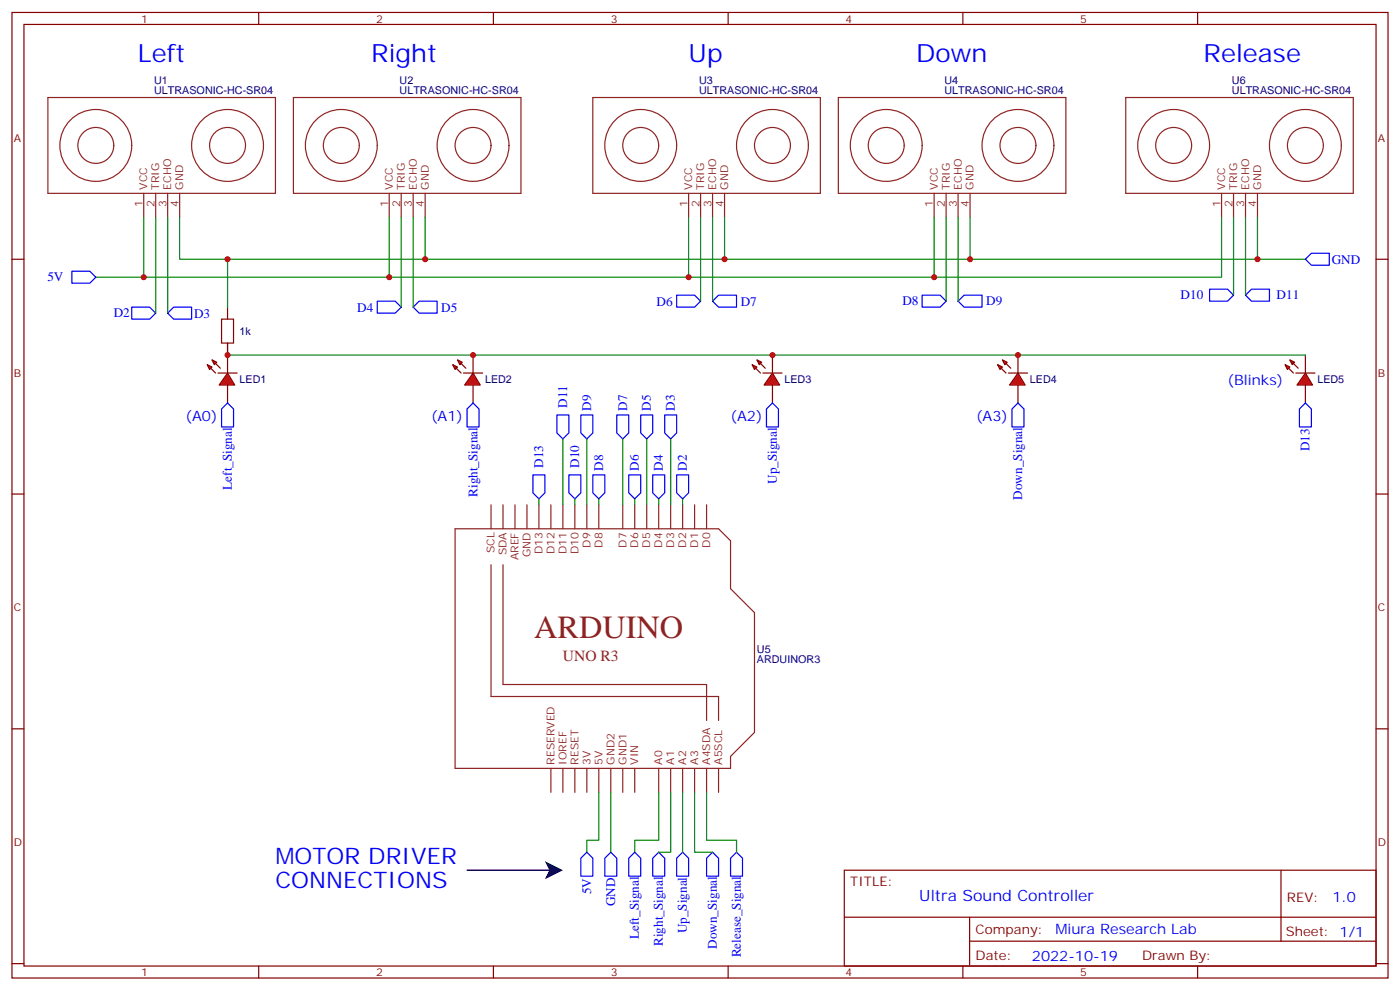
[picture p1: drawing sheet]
<svg xmlns="http://www.w3.org/2000/svg" width="412mm" height="292mm" viewBox="0 0 412 292" stroke-linecap="round" stroke-linejoin="round" font-family="sans-serif">
<g fill="none" stroke="#870000" stroke-width=".35">
<path d="M3.5 3.7h405.4v284.3h-405.4zM7.1 7.2h398.2v277.3h-398.2zM76.2 3.7v3.5M145.3 3.7v3.5M214.5 3.7v3.5M283.6 3.7v3.5M352.8 3.7v3.5M3.5 76.3h3.6M405.3 76.3h3.6M67 90.5v3.5M67 101v3.6M3.5 145.5h3.6"/>
<path d="M405.3 145.5h3.6M3.5 214.6h3.6M405.3 214.6h3.6M248.7 256.3h156.6v28.2h-156.6zM377.3 256.3v20.9M248.7 270.1h156.5M285.6 277.2h119.6M285.6 270.1v14.1M3.5 283.8h3.6M76.2 284.5v3.5M145.3 284.5v3.5M214.5 284.5v3.5"/>
<path d="M283.6 284.5v3.5M352.8 284.5v3.5M405.3 283.8h3.6"/>
</g>
<g fill="none" stroke="#8c2424" stroke-width=".35">
<path d="M14.1 28.7h67v28.2h-67zM86.4 28.7h67.1v28.2h-67.1zM174.6 28.7h67.1v28.2h-67.1zM246.9 28.7h67.1v28.2h-67.1zM331.6 28.7h67v28.2h-67zM42.3 56.9v7.1M45.9 56.9v7.1M49.4 56.9v7.1M52.9 56.9v7.1M114.7 56.9v7.1M118.2 56.9v7.1M121.7 56.9v7.1"/>
<path d="M125.2 56.9v7.1M202.8 56.9v7.1M206.4 56.9v7.1M209.9 56.9v7.1M213.4 56.9v7.1M275.2 56.9v7.1M278.7 56.9v7.1M282.2 56.9v7.1M285.8 56.9v7.1M359.8 56.9v7.1M363.4 56.9v7.1M366.9 56.9v7.1"/>
<path d="M370.4 56.9v7.1M134.1 155.7h77.6l3.5 3.5v14.2l7 7v35.3l-7 7v3.6h-81.1zM144.6 148.7v7M148.2 148.7v7M151.7 148.7v7M155.2 148.7v7M158.7 148.7v7M162.3 148.7v7M165.8 148.7v7M169.3 148.7v7M172.9 148.7v7M176.4 148.7v7"/>
<path d="M183.4 148.7v7M187 148.7v7M190.5 148.7v7M194 148.7v7M197.6 148.7v7M201.1 148.7v7M204.6 148.7v7M208.1 148.7v7M144.6 166.3v38.8h67.1v7.1M148.2 166.3v35.3h59.9v10.6M162.3 226.3v7M165.8 226.3v7"/>
<path d="M169.3 226.3v7M172.9 226.3v7M176.4 226.3v7M179.9 226.3v7M183.4 226.3v7M187 226.3v7M194 226.3v7M197.6 226.3v7M201.1 226.3v7M204.6 226.3v7M208.1 226.3v7M211.7 226.3v7"/>
<circle cx="28.2" cy="42.8" r="10.6"/>
<circle cx="28.2" cy="42.8" r="5.3"/>
<circle cx="67" cy="42.8" r="10.6"/>
<circle cx="67" cy="42.8" r="5.3"/>
<circle cx="100.5" cy="42.8" r="10.6"/>
<circle cx="100.5" cy="42.8" r="5.3"/>
<circle cx="139.3" cy="42.8" r="10.6"/>
<circle cx="139.3" cy="42.8" r="5.3"/>
<circle cx="188.7" cy="42.8" r="10.6"/>
<circle cx="188.7" cy="42.8" r="5.3"/>
<circle cx="227.5" cy="42.8" r="10.6"/>
<circle cx="227.5" cy="42.8" r="5.3"/>
<circle cx="261.1" cy="42.8" r="10.6"/>
<circle cx="261.1" cy="42.8" r="5.3"/>
<circle cx="299.9" cy="42.8" r="10.6"/>
<circle cx="299.9" cy="42.8" r="5.3"/>
<circle cx="345.7" cy="42.8" r="10.6"/>
<circle cx="345.7" cy="42.8" r="5.3"/>
<circle cx="384.5" cy="42.8" r="10.6"/>
<circle cx="384.5" cy="42.8" r="5.3"/>
</g>
<path d="M67 101v3.6" fill="none" stroke="#f00" stroke-width=".35"/>
<path d="M65.3 94h3.5v7h-3.5z" fill="none" stroke="#a10000" stroke-width=".35"/>
<path d="M42.3 64v17.6h72.4v-17.6M52.9 64v12.3h72.3v-12.3M202.8 64v17.6h-88.1M213.4 64v12.3h-88.2M275.2 64v17.6h-72.4M285.8 64v12.3h-72.4M359.8 64v17.6h-84.6M370.4 64v12.3h-84.6" fill="none" stroke="#008700" stroke-width=".35"/>
<g fill="#f00" stroke="#870000" stroke-width=".35">
<path d="M67 109.9l2.1 3.5h-4.5z"/>
<path d="M64.2 109.9h5.6z"/>
</g>
<g fill="#870000" stroke="#870000" stroke-width=".35">
<path d="M62.1 108.4l1.4 1.5z"/>
<path d="M63.5 107l1.4 1.4z"/>
</g>
<g fill="#f00" stroke="#870000" stroke-width=".35">
<path d="M61 107.4l1.4 .7-.7 .7z"/>
<path d="M62.4 106l1.5 .7-.8 .7z"/>
</g>
<path d="M67 104.6v5.3M67 113.4v5.3" fill="none" stroke="#870000" stroke-width=".35"/>
<g fill="#f00" stroke="#870000" stroke-width=".35">
<path d="M139.3 109.9l2.2 3.5h-4.6z"/>
<path d="M136.5 109.9h5.7z"/>
</g>
<g fill="#870000" stroke="#870000" stroke-width=".35">
<path d="M134.4 108.4l1.4 1.5z"/>
<path d="M135.8 107l1.4 1.4z"/>
</g>
<g fill="#f00" stroke="#870000" stroke-width=".35">
<path d="M133.3 107.4l1.5 .7-.7 .7z"/>
<path d="M134.8 106l1.4 .7-.7 .7z"/>
</g>
<path d="M139.3 104.6v5.3M139.3 113.4v5.3" fill="none" stroke="#870000" stroke-width=".35"/>
<g fill="#f00" stroke="#870000" stroke-width=".35">
<path d="M227.5 109.9l2.2 3.5h-4.6z"/>
<path d="M224.7 109.9h5.7z"/>
</g>
<g fill="#870000" stroke="#870000" stroke-width=".35">
<path d="M222.6 108.4l1.4 1.5z"/>
<path d="M224 107l1.4 1.4z"/>
</g>
<g fill="#f00" stroke="#870000" stroke-width=".35">
<path d="M221.5 107.4l1.5 .7-.8 .7z"/>
<path d="M223 106l1.4 .7-.7 .7z"/>
</g>
<path d="M227.5 104.6v5.3M227.5 113.4v5.3" fill="none" stroke="#870000" stroke-width=".35"/>
<g fill="#f00" stroke="#870000" stroke-width=".35">
<path d="M299.9 109.9l2.1 3.5h-4.6z"/>
<path d="M297 109.9h5.7z"/>
</g>
<g fill="#870000" stroke="#870000" stroke-width=".35">
<path d="M294.9 108.4l1.4 1.5z"/>
<path d="M296.3 107l1.4 1.4z"/>
</g>
<g fill="#f00" stroke="#870000" stroke-width=".35">
<path d="M293.9 107.4l1.4 .7-.7 .7z"/>
<path d="M295.3 106l1.4 .7-.7 .7z"/>
</g>
<path d="M299.9 104.6v5.3M299.9 113.4v5.3" fill="none" stroke="#870000" stroke-width=".35"/>
<g fill="#f00" stroke="#870000" stroke-width=".35">
<path d="M384.5 109.9l2.1 3.5h-4.5z"/>
<path d="M381.7 109.9h5.6z"/>
</g>
<g fill="#870000" stroke="#870000" stroke-width=".35">
<path d="M379.6 108.4l1.4 1.5z"/>
<path d="M381 107l1.4 1.4z"/>
</g>
<g fill="#f00" stroke="#870000" stroke-width=".35">
<path d="M378.5 107.4l1.4 .7-.7 .7z"/>
<path d="M379.9 106l1.5 .7-.8 .7z"/>
</g>
<path d="M384.5 104.6v5.3M384.5 113.4v5.3" fill="none" stroke="#870000" stroke-width=".35"/>
<g fill="none" stroke="#008700" stroke-width=".35">
<path d="M45.9 64v28.2M49.4 64v28.2M67 76.3v14.2M118.2 64v26.5M121.7 64v26.5M206.4 64v24.7M209.9 64v24.7M278.7 64v24.7M282.2 64v24.7M363.4 64v22.9M366.9 64v22.9M370.4 76.3h14.1"/>
<path d="M28.2 81.6h14.1M67 104.6h317.5M165.8 129.3v19.4M172.9 129.3v19.4M183.4 129.3v19.4M190.5 129.3v19.4M197.6 129.3v19.4M158.7 146.9v1.8M169.3 146.9v1.8M176.4 146.9v1.8M187 146.9v1.8M194 146.9v1.8"/>
<path d="M201.1 146.9v1.8M176.4 233.3v14.1h-3.5v3.6M179.9 233.3v17.7M194 233.3v14.1h-7v3.6M197.6 233.3v17.7h-3.6M201.1 233.3v17.7M204.6 233.3v17.7h5.3M208.1 233.3v14.1h8.9v3.6"/>
</g>
<g fill="none" stroke="#00f" stroke-width=".35">
<path d="M21.2 79.9h5.3l1.7 1.7-1.7 1.8h-5.3zM384.5 76.3l1.8-1.7h5.3v3.5h-5.3zM38.8 90.5h5.3l1.8 1.7-1.8 1.8h-5.3zM49.4 92.2l1.8-1.7h5.2v3.5h-5.2zM111.1 88.7h5.3l1.8 1.8-1.8 1.7h-5.3zM121.7 90.5l1.8-1.8h5.3v3.5h-5.3zM199.3 86.9h5.3l1.8 1.8-1.8 1.8h-5.3zM209.9 88.7l1.8-1.8h5.3v3.6h-5.3zM271.6 86.9h5.3l1.8 1.8-1.8 1.8h-5.3zM282.2 88.7l1.8-1.8h5.3v3.6h-5.3zM356.3 85.2h5.3l1.8 1.7-1.8 1.8h-5.3zM366.9 86.9l1.8-1.7h5.2v3.5h-5.2z"/>
<path d="M67 118.7l1.8 1.7v5.3h-3.5v-5.3zM139.3 118.7l1.8 1.7v5.3h-3.5v-5.3zM227.5 118.7l1.8 1.7v5.3h-3.5v-5.3zM384.5 118.7l1.8 1.7v5.3h-3.5v-5.3zM157 139.8h3.5v5.3l-1.8 1.8-1.7-1.8zM164 122.2h3.6v5.3l-1.8 1.8-1.8-1.8zM167.6 139.8h3.5v5.3l-1.8 1.8-1.7-1.8zM171.1 122.2h3.5v5.3l-1.7 1.8-1.8-1.8zM174.6 139.8h3.6v5.3l-1.8 1.8-1.8-1.8zM181.7 122.2h3.5v5.3l-1.8 1.8-1.7-1.8zM185.2 139.8h3.5v5.3l-1.7 1.8-1.8-1.8zM188.7 122.2h3.6v5.3l-1.8 1.8-1.8-1.8z"/>
<path d="M192.3 139.8h3.5v5.3l-1.8 1.8-1.7-1.8zM195.8 122.2h3.5v5.3l-1.7 1.8-1.8-1.8zM199.3 139.8h3.5v5.3l-1.7 1.8-1.8-1.8zM298.1 120.4l1.8-1.7 1.7 1.7v5.3h-3.5zM172.9 251l1.7 1.7v5.3h-3.5v-5.3zM179.9 251l1.8 1.7v5.3h-3.5v-5.3zM187 251l1.7 1.7v5.3h-3.5v-5.3zM194 251l1.8 1.7v5.3h-3.5v-5.3zM201.1 251l1.7 1.7v5.3h-3.5v-5.3zM209.9 251l1.8 1.7v5.3h-3.6v-5.3zM217 251l1.7 1.7v5.3h-3.5v-5.3z"/>
</g>
<path d="M160.5 253.6l5.3 2.7-5.3 2.6 1.3-2.6z" fill="#000"/>
<path d="M137.6 256.3h24.7" fill="none" stroke="#000" stroke-width=".35"/>
<g fill="#c00">
<circle cx="125.2" cy="76.3" r=".88"/>
<circle cx="213.4" cy="76.3" r=".88"/>
<circle cx="285.8" cy="76.3" r=".88"/>
<circle cx="139.3" cy="104.6" r=".88"/>
<circle cx="227.5" cy="104.6" r=".88"/>
<circle cx="299.9" cy="104.6" r=".88"/>
<circle cx="275.2" cy="81.6" r=".88"/>
<circle cx="202.8" cy="81.6" r=".88"/>
<circle cx="114.7" cy="81.6" r=".88"/>
<circle cx="67" cy="104.6" r=".88"/>
<circle cx="67" cy="76.3" r=".88"/>
<circle cx="42.3" cy="81.6" r=".88"/>
<circle cx="370.4" cy="76.3" r=".88"/>
</g>
<text font-size="9.5" fill="#8d2323" x="157.4" y="187.8">ARDUINO</text>
<g font-size="7.4" fill="#00f">
<text x="40.6" y="18.1">Left</text>
<text x="109.4" y="18.1">Right</text>
<text x="202.8" y="18.1">Up</text>
<text x="269.9" y="18.1">Down</text>
<text x="354.5" y="18.1">Release</text>
</g>
<g font-size="6.7" fill="#00f">
<text x="81.1" y="254.5">MOTOR DRIVER</text>
<text x="81.1" y="261.5">CONNECTIONS</text>
</g>
<text font-size="4.6" fill="#8d2323" x="165.8" y="194.6">UNO R3</text>
<text font-size="4.6" fill="#00f" x="270.8" y="265.3">Ultra Sound Controller</text>
<g font-size="4.2" fill="#00f">
<text x="361.6" y="113.4">(Blinks)</text>
<text x="54.7" y="124">(A0)</text>
<text x="127" y="124">(A1)</text>
<text x="215.2" y="124">(A2)</text>
<text x="287.5" y="124">(A3)</text>
<text x="392.5" y="265.5">1.0</text>
<text x="310.9" y="275.1">Miura Research Lab</text>
<text x="304" y="282.9">2022-10-19</text>
</g>
<g font-size="3.9" fill="#00f">
<text x="392.3" y="77.6">GND</text>
<text x="14" y="82.9">5V</text>
<text x="193.4" y="90">D6</text>
<text x="218.2" y="90">D7</text>
<text x="265.8" y="89.9">D8</text>
<text x="290.5" y="89.9">D9</text>
<text x="347.8" y="88.2">D10</text>
<text x="376.1" y="88.2">D11</text>
<text x="33.5" y="93.5">D2</text>
<text x="57.1" y="93.6">D3</text>
<text x="105.2" y="91.8">D4</text>
<text x="130" y="91.8">D5</text>
<text x="167.1" y="120.1" transform="rotate(-90 167.1 120.1)">D11</text>
<text x="174.1" y="121" transform="rotate(-90 174.1 121)">D9</text>
<text x="184.7" y="121" transform="rotate(-90 184.7 121)">D7</text>
<text x="191.8" y="121" transform="rotate(-90 191.8 121)">D5</text>
<text x="198.8" y="121" transform="rotate(-90 198.8 121)">D3</text>
<text x="160" y="137.8" transform="rotate(-90 160 137.8)">D13</text>
<text x="170.6" y="137.8" transform="rotate(-90 170.6 137.8)">D10</text>
<text x="385.8" y="132.9" transform="rotate(-90 385.8 132.9)">D13</text>
<text x="177.6" y="138.6" transform="rotate(-90 177.6 138.6)">D8</text>
<text x="188.2" y="138.6" transform="rotate(-90 188.2 138.6)">D6</text>
<text x="195.3" y="138.6" transform="rotate(-90 195.3 138.6)">D4</text>
<text x="202.3" y="138.6" transform="rotate(-90 202.3 138.6)">D2</text>
<text x="228.8" y="142.5" transform="rotate(-90 228.8 142.5)">Up_Signal</text>
<text x="68.3" y="144.2" transform="rotate(-90 68.3 144.2)">Left_Signal</text>
<text x="140.6" y="146.3" transform="rotate(-90 140.6 146.3)">Right_Signal</text>
<text x="301.1" y="147.1" transform="rotate(-90 301.1 147.1)">Down_Signal</text>
<text x="174.1" y="263.3" transform="rotate(-90 174.1 263.3)">5V</text>
<text x="181.2" y="266.9" transform="rotate(-90 181.2 266.9)">GND</text>
<text x="202.3" y="274.8" transform="rotate(-90 202.3 274.8)">Up_Signal</text>
<text x="188.2" y="276.5" transform="rotate(-90 188.2 276.5)">Left_Signal</text>
<text x="195.3" y="278.6" transform="rotate(-90 195.3 278.6)">Right_Signal</text>
<text x="211.2" y="279.4" transform="rotate(-90 211.2 279.4)">Down_Signal</text>
<text x="218.2" y="281.9" transform="rotate(-90 218.2 281.9)">Release_Signal</text>
</g>
<g font-size="3.9" fill="#800">
<text x="250.5" y="260.8">TITLE:</text>
<text x="379.1" y="265.5">REV:</text>
<text x="287.4" y="275">Company:</text>
<text x="378.7" y="275.7">Sheet: 1/1</text>
<text x="287.4" y="282.7">Date:</text>
<text x="336.4" y="282.8">Drawn By:</text>
</g>
<g font-size="3.2" fill="#800">
<text x="41.6" y="6.7">1</text>
<text x="110.8" y="6.7">2</text>
<text x="179.9" y="6.7">3</text>
<text x="249.1" y="6.7">4</text>
<text x="318.2" y="6.7">5</text>
<text x="4.1" y="41.8">A</text>
<text x="405.9" y="41.8">A</text>
<text x="4.1" y="110.9">B</text>
<text x="405.9" y="110.9">B</text>
<text x="4.1" y="180.1">C</text>
<text x="405.9" y="180.1">C</text>
<text x="4.1" y="249.2">D</text>
<text x="405.9" y="249.2">D</text>
<text x="41.6" y="287.5">1</text>
<text x="110.8" y="287.5">2</text>
<text x="179.9" y="287.5">3</text>
<text x="249.1" y="287.5">4</text>
<text x="318.2" y="287.5">5</text>
</g>
<g font-size="3.2" fill="#000080">
<text x="45.4" y="27.7">ULTRASONIC-HC-SR04</text>
<text x="45.4" y="24.7">U1</text>
<text x="117.7" y="27.7">ULTRASONIC-HC-SR04</text>
<text x="117.7" y="24.7">U2</text>
<text x="205.9" y="27.7">ULTRASONIC-HC-SR04</text>
<text x="205.9" y="24.7">U3</text>
<text x="278.2" y="27.7">ULTRASONIC-HC-SR04</text>
<text x="278.2" y="24.7">U4</text>
<text x="362.9" y="27.7">ULTRASONIC-HC-SR04</text>
<text x="362.9" y="24.7">U6</text>
<text x="70.6" y="98.6">1k</text>
<text x="70.6" y="112.9">LED1</text>
<text x="142.9" y="112.9">LED2</text>
<text x="231.1" y="112.9">LED3</text>
<text x="303.4" y="112.9">LED4</text>
<text x="388.1" y="112.8">LED5</text>
<text x="223" y="195.3">ARDUINOR3</text>
<text x="223" y="192.3">U5</text>
</g>
<g font-size="3.2" fill="#8d2323">
<text x="43.4" y="55.9" transform="rotate(-90 43.4 55.9)">VCC</text>
<text x="46.9" y="55.9" transform="rotate(-90 46.9 55.9)">TRIG</text>
<text x="50.4" y="55.9" transform="rotate(-90 50.4 55.9)">ECHO</text>
<text x="54" y="55.9" transform="rotate(-90 54 55.9)">GND</text>
<text x="115.7" y="55.9" transform="rotate(-90 115.7 55.9)">VCC</text>
<text x="119.2" y="55.9" transform="rotate(-90 119.2 55.9)">TRIG</text>
<text x="122.8" y="55.9" transform="rotate(-90 122.8 55.9)">ECHO</text>
<text x="126.3" y="55.9" transform="rotate(-90 126.3 55.9)">GND</text>
<text x="203.9" y="55.9" transform="rotate(-90 203.9 55.9)">VCC</text>
<text x="207.4" y="55.9" transform="rotate(-90 207.4 55.9)">TRIG</text>
<text x="211" y="55.9" transform="rotate(-90 211 55.9)">ECHO</text>
<text x="214.5" y="55.9" transform="rotate(-90 214.5 55.9)">GND</text>
<text x="276.2" y="55.9" transform="rotate(-90 276.2 55.9)">VCC</text>
<text x="279.8" y="55.9" transform="rotate(-90 279.8 55.9)">TRIG</text>
<text x="283.3" y="55.9" transform="rotate(-90 283.3 55.9)">ECHO</text>
<text x="286.8" y="55.9" transform="rotate(-90 286.8 55.9)">GND</text>
<text x="360.9" y="55.9" transform="rotate(-90 360.9 55.9)">VCC</text>
<text x="364.4" y="55.9" transform="rotate(-90 364.4 55.9)">TRIG</text>
<text x="367.9" y="55.9" transform="rotate(-90 367.9 55.9)">ECHO</text>
<text x="371.5" y="55.9" transform="rotate(-90 371.5 55.9)">GND</text>
<text x="42" y="61.1" transform="rotate(-90 42 61.1)">1</text>
<text x="45.5" y="61.1" transform="rotate(-90 45.5 61.1)">2</text>
<text x="49" y="61.1" transform="rotate(-90 49 61.1)">3</text>
<text x="52.6" y="61.1" transform="rotate(-90 52.6 61.1)">4</text>
<text x="114.3" y="61.1" transform="rotate(-90 114.3 61.1)">1</text>
<text x="117.8" y="61.1" transform="rotate(-90 117.8 61.1)">2</text>
<text x="121.4" y="61.1" transform="rotate(-90 121.4 61.1)">3</text>
<text x="124.9" y="61.1" transform="rotate(-90 124.9 61.1)">4</text>
<text x="202.5" y="61.1" transform="rotate(-90 202.5 61.1)">1</text>
<text x="206" y="61.1" transform="rotate(-90 206 61.1)">2</text>
<text x="209.5" y="61.1" transform="rotate(-90 209.5 61.1)">3</text>
<text x="213.1" y="61.1" transform="rotate(-90 213.1 61.1)">4</text>
<text x="274.8" y="61.1" transform="rotate(-90 274.8 61.1)">1</text>
<text x="278.3" y="61.1" transform="rotate(-90 278.3 61.1)">2</text>
<text x="281.9" y="61.1" transform="rotate(-90 281.9 61.1)">3</text>
<text x="285.4" y="61.1" transform="rotate(-90 285.4 61.1)">4</text>
<text x="359.5" y="61.1" transform="rotate(-90 359.5 61.1)">1</text>
<text x="363" y="61.1" transform="rotate(-90 363 61.1)">2</text>
<text x="366.5" y="61.1" transform="rotate(-90 366.5 61.1)">3</text>
<text x="370.1" y="61.1" transform="rotate(-90 370.1 61.1)">4</text>
<text x="173.9" y="161.2" transform="rotate(-90 173.9 161.2)">D9</text>
<text x="177.4" y="161.2" transform="rotate(-90 177.4 161.2)">D8</text>
<text x="184.5" y="161.2" transform="rotate(-90 184.5 161.2)">D7</text>
<text x="188" y="161.2" transform="rotate(-90 188 161.2)">D6</text>
<text x="191.6" y="161.2" transform="rotate(-90 191.6 161.2)">D5</text>
<text x="195.1" y="161.2" transform="rotate(-90 195.1 161.2)">D4</text>
<text x="198.6" y="161.2" transform="rotate(-90 198.6 161.2)">D3</text>
<text x="202.1" y="161.2" transform="rotate(-90 202.1 161.2)">D2</text>
<text x="205.7" y="161.2" transform="rotate(-90 205.7 161.2)">D1</text>
<text x="209.2" y="161.2" transform="rotate(-90 209.2 161.2)">D0</text>
<text x="145.7" y="162.9" transform="rotate(-90 145.7 162.9)">SCL</text>
<text x="149.2" y="163.6" transform="rotate(-90 149.2 163.6)">SDA</text>
<text x="152.8" y="165" transform="rotate(-90 152.8 165)">AREF</text>
<text x="156.3" y="164.1" transform="rotate(-90 156.3 164.1)">GND</text>
<text x="159.8" y="163.3" transform="rotate(-90 159.8 163.3)">D13</text>
<text x="163.3" y="163.3" transform="rotate(-90 163.3 163.3)">D12</text>
<text x="166.9" y="163.3" transform="rotate(-90 166.9 163.3)">D11</text>
<text x="170.4" y="163.3" transform="rotate(-90 170.4 163.3)">D10</text>
<text x="163.3" y="225.2" transform="rotate(-90 163.3 225.2)">RESERVED</text>
<text x="166.9" y="225.2" transform="rotate(-90 166.9 225.2)">IOREF</text>
<text x="170.4" y="225.2" transform="rotate(-90 170.4 225.2)">RESET</text>
<text x="173.9" y="225.2" transform="rotate(-90 173.9 225.2)">3V</text>
<text x="177.4" y="225.2" transform="rotate(-90 177.4 225.2)">5V</text>
<text x="181" y="225.2" transform="rotate(-90 181 225.2)">GND2</text>
<text x="184.5" y="225.2" transform="rotate(-90 184.5 225.2)">GND1</text>
<text x="188" y="225.2" transform="rotate(-90 188 225.2)">VIN</text>
<text x="195.1" y="225.2" transform="rotate(-90 195.1 225.2)">A0</text>
<text x="198.6" y="225.2" transform="rotate(-90 198.6 225.2)">A1</text>
<text x="202.1" y="225.2" transform="rotate(-90 202.1 225.2)">A2</text>
<text x="205.7" y="225.2" transform="rotate(-90 205.7 225.2)">A3</text>
<text x="209.2" y="225.2" transform="rotate(-90 209.2 225.2)">A4SDA</text>
<text x="212.7" y="225.2" transform="rotate(-90 212.7 225.2)">A5SCL</text>
</g>
</svg>
